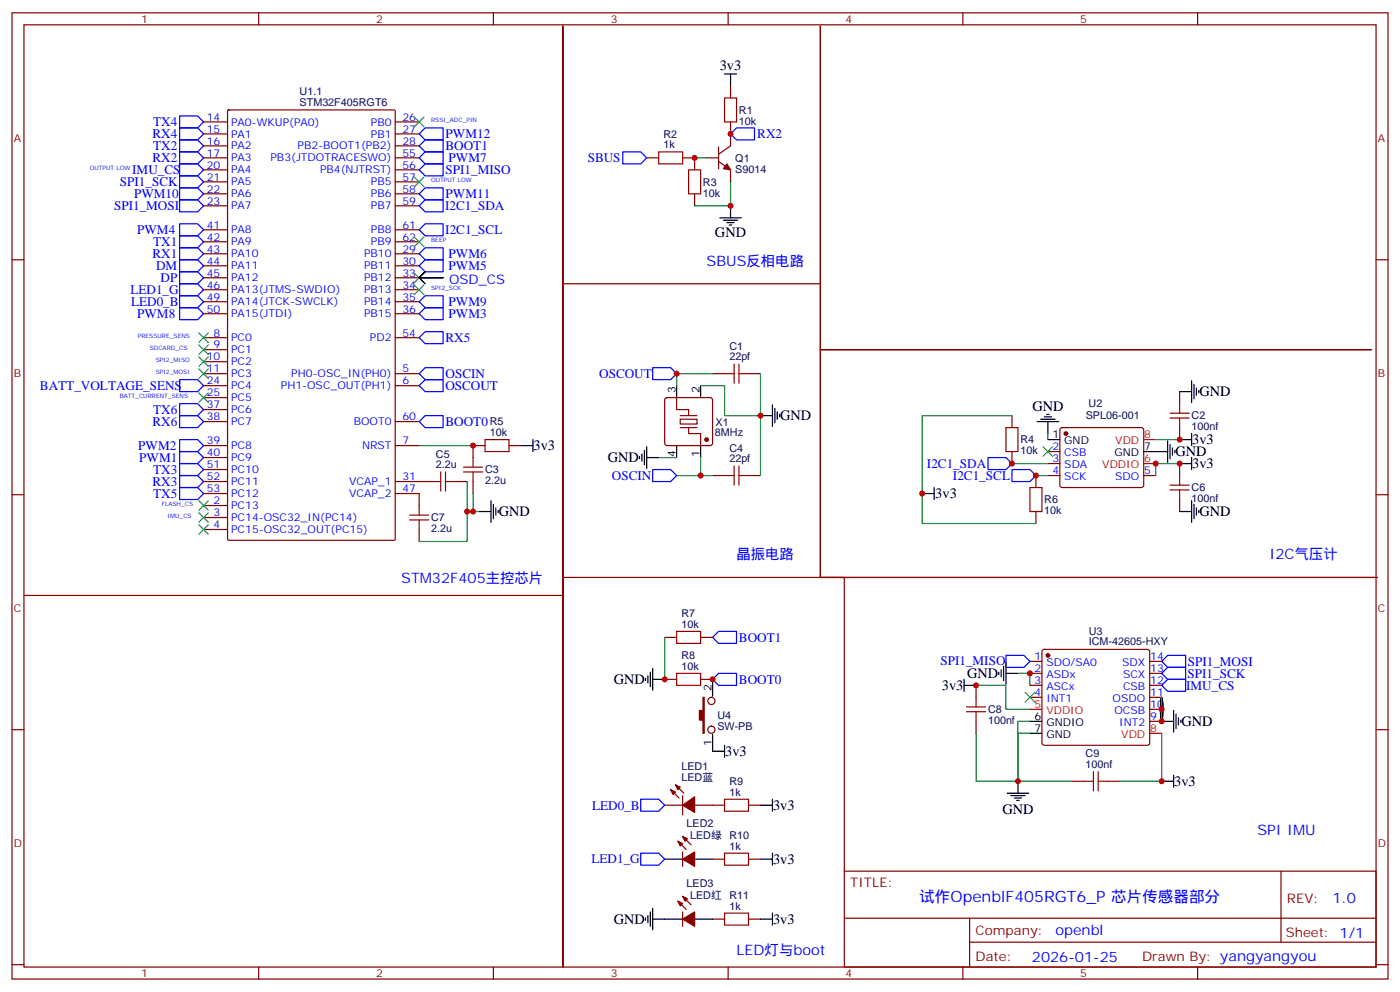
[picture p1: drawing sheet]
<svg xmlns="http://www.w3.org/2000/svg" width="412mm" height="292mm" viewBox="0 0 412 292" stroke-linecap="round" stroke-linejoin="round" font-family="sans-serif">
<g fill="none" stroke="#870000" stroke-width=".35">
<path d="M3.5 3.8h405.4v284.3h-405.4zM7.1 7.3h398.2v277.3h-398.2zM76.2 3.8v3.5M145.3 3.8v3.5M214.5 3.8v3.5M283.6 3.8v3.5M352.8 3.8v3.5M60 35.9h7M60 39.4h7M67.1 32.5l.3-.2h48.7l.3 .2v126.1l-.2 .3-48.8 .1-.3-.2zM116.4 35.9h7.1M116.4 39.4h7.1"/>
<path d="M215.2 35.9v7l-3.5 2.5M215.2 25.3v3.5M60 42.9h7M60 46.5h7M60 50h7M60 53.5h7M60 57h7M116.4 42.9h7.1M116.4 46.5h7.1M116.4 50h7.1M116.4 53.5h7.1M116.4 57h7.1"/>
<path d="M190.5 46.5h3.5M201.1 46.5h3.5v3.5M204.6 57v3.6M208.1 46.5h3.6M211.7 47.5l3.5 2.5v3.5M211.7 43.3v6.3M3.5 76.4h3.6M60 60.6h7M60 74.7h7M60 78.2h7M60 67.6h7M60 71.2h7"/>
<path d="M116.4 60.6h7.1M116.4 74.7h7.1M116.4 78.2h7.1M116.4 67.6h7.1M116.4 71.2h7.1M405.3 76.4h3.6M60 81.7h7M60 85.3h7M60 88.8h7M60 92.3h7M60 99.4h7M116.4 81.7h7.1"/>
<path d="M116.4 85.3h7.1M116.4 88.8h7.1M116.4 92.3h7.1M116.4 99.4h7.1M165.8 83.5h75.9M60 102.9h7M60 106.4h7M60 110h7M60 113.5h7M60 117h7M116.4 110h7.1M116.4 113.5h7.1"/>
<path d="M196 117.2l.5-.2h12.7l.5 .2 .2 .5v12.7l-.2 .5-.5 .2h-12.7l-.5-.2-.2-.5v-12.7zM199.3 117v3.5h3.5v1.8M209.9 110h3.5M220.5 110h3.5M347.5 115.3v3.5M60 120.5h7M60 124.1h7M60 131.1h7M60 134.7h7M60 138.2h7M116.4 124.1h7.1M116.4 131.1h7.1"/>
<path d="M142.9 131.1h-3.6v3.6M149.9 131.1h3.6M200.4 123.4h4.9v1.4h-4.9zM202.8 125.8v1.8h3.6v3.5M209.9 139.9h3.5M220.5 139.9h3.5M298.1 122.3v3.5M298.1 132.9v3.5M305.2 139.9v3.6M308.7 139.9h3.5M308.7 132.9h3.5M308.7 136.4h3.5"/>
<path d="M312.4 126l.5-.2h23.3l.5 .2 .2 .5-.1 16.5-.6 .5-23.6-.1-.4-.6v-16.3zM336.9 139.9h3.5M347.5 125.8v3.6M347.5 136.4v3.5M3.5 145.6h3.6M60 148.8h7M60 152.3h7M60 155.8h7M60 141.7h7M60 145.2h7M116.4 141.7h10.6M116.4 145.2h7.1v3.6"/>
<path d="M123.5 155.8v3.5M134.1 141.7h3.5M139.3 141.7v3.5M305.2 150.5v3.6M347.5 147v3.5M405.3 145.6h3.6M7.1 175.2h158.7v-167.5v276.9v-114.7h239.9h-164v-67h162.2h-162.2v-95.2v162.2h7v86.5M195.8 187.6h3.5M195.8 199.9h3.5M206.4 187.6h3.5M206.4 199.9h3.5M303.4 194.6h3.5"/>
<path d="M303.4 198.2h3.5M307.2 191.3l.4-.2h30.4l.5 .2 .2 .5v26.8l-.3 .5-.4 .2h-30.4l-.5-.2-.2-.5v-26.8zM338.7 194.6h3.5M338.7 198.2h3.5M3.5 214.7h3.6M287.5 201.7v3.5M287.5 212.3v3.5M303.4 201.7h3.5M303.4 205.2h3.5M338.7 201.7h3.5M338.7 205.2h3.5M338.7 212.3h3.5"/>
<path d="M338.7 208.7h3.5M405.3 214.7h3.6M195.8 237h5.3M197.6 232.4l2.4 2.4M199 231l2.4 2.4M201.1 234.1v5.7M204.6 237h8.8M220.5 237h3.5M315.7 229.9h3.6M326.3 229.9h3.5M199.7 247.5l2.4 2.5M201.1 250.7v4.3"/>
<path d="M201.1 246.1l2.5 2.5M209.9 252.8h3.5M220.5 252.8h3.5M248.7 256.4h156.6v28.2h-156.6zM377.3 256.4v20.9M199.7 265.2l2.4 2.5M201.1 268.4v4.2M201.1 263.8l2.5 2.4M209.9 270.5h3.5M220.5 270.5h3.5M248.7 270.2h156.5M285.6 277.3h119.6"/>
<path d="M285.6 270.2v14.1M3.5 283.9h3.6M76.2 284.6v3.5M145.3 284.6v3.5M214.5 284.6v3.5M283.6 284.6v3.5M352.8 284.6v3.5M405.3 283.9h3.6"/>
<circle cx="209.6" cy="206.3" r="1.06"/>
<circle cx="209.6" cy="214.7" r="1.06"/>
</g>
<g fill="none" stroke="#00f" stroke-width=".35">
<path d="M52.9 34.1h5.3l1.8 1.8-1.8 1.7h-5.3zM52.9 37.6h5.3l1.8 1.8-1.8 1.8h-5.3zM123.5 39.4l1.7-1.8h5.3v3.6h-5.3zM215.2 39.4l1.8-1.8h5.2v3.6h-5.2zM52.9 55.3h5.3l1.8 1.7-1.8 1.8h-5.3zM52.9 51.8h5.3l1.8 1.7-1.8 1.8h-5.3zM52.9 58.8h5.3l1.8 1.8-1.8 1.7h-5.3zM52.9 41.2h5.3l1.8 1.7-1.8 1.8h-5.3zM52.9 44.7h5.3l1.8 1.8-1.8 1.7h-5.3zM52.9 48.2h5.3l1.8 1.8-1.8 1.8h-5.3zM123.5 46.5l1.7-1.8h5.3v3.5h-5.3zM123.5 57l1.7-1.7h5.3v3.5h-5.3z"/>
<path d="M123.5 50l1.7-1.8h5.3v3.6h-5.3zM123.5 42.9l1.7-1.7h5.3v3.5h-5.3zM183.4 44.7h5.3l1.8 1.8-1.8 1.7h-5.3zM52.9 69.4h5.3l1.8 1.8-1.8 1.7h-5.3zM52.9 72.9h5.3l1.8 1.8-1.8 1.7h-5.3zM52.9 76.4h5.3l1.8 1.8-1.8 1.8h-5.3zM52.9 80h5.3l1.8 1.7-1.8 1.8h-5.3zM52.9 65.9h5.3l1.8 1.7-1.8 1.8h-5.3zM123.5 78.2l1.7-1.8h5.3v3.6h-5.3zM123.5 74.7l1.7-1.8h5.3v3.5h-5.3zM123.5 67.6l1.7-1.7h5.3v3.5h-5.3zM123.5 60.6l1.7-1.8h5.3v3.5h-5.3z"/>
<path d="M52.9 87h5.3l1.8 1.8-1.8 1.8h-5.3zM52.9 83.5h5.3l1.8 1.8-1.8 1.7h-5.3zM52.9 90.6h5.3l1.8 1.7-1.8 1.8h-5.3zM123.5 92.3l1.7-1.7h5.3v3.5h-5.3zM123.5 88.8l1.7-1.8h5.3v3.6h-5.3zM123.5 99.4l1.7-1.8h5.3v3.5h-5.3zM52.9 118.8h5.3l1.8 1.7-1.8 1.8h-5.3zM52.9 111.7h5.3l1.8 1.8-1.8 1.8h-5.3zM123.5 110l1.7-1.8h5.3v3.5h-5.3zM123.5 113.5l1.7-1.8h5.3v3.6h-5.3zM192.3 108.2h5.3l1.7 1.8-1.7 1.7h-5.3zM52.9 132.9h5.3l1.8 1.8-1.8 1.7h-5.3z"/>
<path d="M52.9 129.4h5.3l1.8 1.7-1.8 1.8h-5.3zM52.9 136.4h5.3l1.8 1.8-1.8 1.7h-5.3zM52.9 139.9h5.3l1.8 1.8-1.8 1.8h-5.3zM52.9 122.3h5.3l1.8 1.8-1.8 1.7h-5.3zM123.5 124.1l1.7-1.8h5.3v3.5h-5.3zM192.3 138.2h5.3l1.7 1.7-1.7 1.8h-5.3zM291 134.7h5.3l1.8 1.7-1.8 1.8h-5.3zM298.1 138.2h5.3l1.8 1.7-1.8 1.8h-5.3zM52.9 143.5h5.3l1.8 1.7-1.8 1.8h-5.3zM209.9 199.9l1.8-1.7h5.3v3.5h-5.3zM209.9 187.6l1.8-1.8h5.3v3.5h-5.3zM296.3 192.9h5.3l1.8 1.7-1.8 1.8h-5.3z"/>
<path d="M342.2 198.2l1.8-1.8h5.2v3.5h-5.2zM342.2 194.6l1.8-1.7h5.2v3.5h-5.2zM342.2 201.7l1.8-1.8h5.2v3.5h-5.2zM188.7 235.2h5.3l1.8 1.8-1.8 1.7h-5.3zM188.7 251.1h5.3l1.8 1.7-1.8 1.8h-5.3z"/>
</g>
<g fill="none" stroke="#3c3" stroke-width=".35">
<path d="M122.1 34.5l2.8 2.8M124.9 34.5l-2.8 2.8M122.1 52.1l2.8 2.8M124.9 52.1l-2.8 2.8M122.1 69.7l2.8 2.9M124.9 69.7l-2.8 2.9M58.6 98l2.8 2.8M61.4 98l-2.8 2.8M122.1 80.3l2.8 2.8M122.1 83.9l2.8 2.8M124.9 83.9l-2.8 2.8M124.9 80.3l-2.8 2.8"/>
<path d="M58.6 115.6l2.8 2.8M58.6 101.5l2.8 2.8M58.6 105l2.8 2.8M58.6 108.5l2.8 2.9M61.4 115.6l-2.8 2.8M61.4 101.5l-2.8 2.8M61.4 105l-2.8 2.8M61.4 108.5l-2.8 2.9M307.3 131.5l2.8 2.8M310.1 131.5l-2.8 2.8M58.6 154.4l2.8 2.8M58.6 147.4l2.8 2.8"/>
<path d="M58.6 150.9l2.8 2.8M61.4 154.4l-2.8 2.8M61.4 147.4l-2.8 2.8M61.4 150.9l-2.8 2.8M302 203.8l2.8 2.8M304.8 203.8l-2.8 2.8"/>
</g>
<g fill="#870000" stroke="#870000" stroke-width=".35">
<path d="M201.1 237l3.5-2.5v4.6z"/>
<path d="M199 231l1.4 .7-.7 .7z"/>
<path d="M197.6 232.4l1.4 .7-.7 .7z"/>
<path d="M201.1 252.8l3.5-2.1v4.3z"/>
<path d="M199.7 247.5l1.4 .7-.7 .8z"/>
<path d="M201.1 246.1l1.4 .7-.7 .7z"/>
<path d="M207.1 205.2h.3v10.6h-.3v-3.9h-1.1v-2.8h1.1z"/>
<path d="M214.1 48.2l1.1 1.8-2.1-.4z"/>
<path d="M201.1 270.5l3.5-2.1v4.2z"/>
<path d="M199.7 265.2l1.4 .7-.7 .7z"/>
<path d="M201.1 263.8l1.4 .7-.7 .7z"/>
<circle cx="208.1" cy="129.4" r=".53"/>
<circle cx="314" cy="127.6" r=".53"/>
<circle cx="308.7" cy="192.9" r=".53"/>
</g>
<g fill="none" stroke="#000" stroke-width=".35">
<path d="M213.4 21.8h3.6M215.2 21.8v3.5M212 64.1h6.4M213.1 64.8h4.2M214.1 65.5h2.2M214.8 66.2h.7M215.2 60.6v3.5M123.5 81.7h7h-7l1.7-1.7-1.7 1.7 1.7 1.8M199.3 113.5v3.5M206.4 113.5v3.5M227.5 119.1v6.4M347.5 115.3h3.5"/>
<path d="M351 112.1v6.3M351.7 113.1v4.3M352.4 114.2v2.1M353.1 114.9v.7M153.5 131.1h3.5M157 129.4v3.5M188.4 134.3v.7M189.1 133.6v2.1M189.8 132.5v4.3M190.5 134.7h3.5M190.5 131.5v6.3M199.3 131.1v3.6"/>
<path d="M206.4 131.1v3.6M224 122.3h3.5M228.2 120.2v4.2M229 121.2v2.2M229.7 122v.7M305.5 124.1h6.4M306.6 123.4h4.2M307.6 122.7h2.1M308.3 122h.7M308.7 129.4h3.5M308.7 124.1v3.5M336.9 132.9h7.1"/>
<path d="M344 129.7v6.4M344.7 130.8v4.2M345.4 131.8v2.1M346.1 132.5v.7M347.5 129.4h3.5M347.5 136.4h3.5M351 127.6v3.5M351 134.7v3.5M141.1 150.5h3.5M144.6 147.4v6.3M145.3 148.4v4.2M146 149.5v2.1"/>
<path d="M146.8 150.2v.7M271.6 145.2h3.6M275.2 143.5v3.5M347.5 150.5h3.5M351 147.4v6.3M351.7 148.4v4.2M352.4 149.5v2.1M353.1 150.2v.7M190.1 199.6v.7M190.9 198.9v2.1M191.6 197.8v4.2M192.3 199.9h3.5"/>
<path d="M192.3 196.7v6.4M209.9 199.9v5M284 199.9v3.5M294.2 197.8v.7M294.9 197.1v2.1M295.6 196v4.3M296.3 198.2h3.6M296.3 195v6.3M209.9 216.1v5h3.5M213.4 219.3v3.5M284 201.7h3.5M303.4 212.3h3.5"/>
<path d="M303.4 215.8h3.5M342.2 205.2a17.8 17.8 0 0 1 0 7.1 17.8 17.8 0 0 1 0-7.1zM342.2 212.3h3.5M345.7 209.1v6.3M346.4 210.1v4.3M347.1 211.2v2.1M347.8 211.9v.7M224 237h3.5M227.5 235.2v3.5M296.7 233.4h6.3M297.7 234.1h4.3M298.8 234.8h2.1"/>
<path d="M299.5 235.5h.7M299.9 229.9v3.5M342.2 229.9h3.5M345.7 228.1v3.6M195.8 252.8h5.3M204.6 252.8h5.3M224 252.8h3.5M227.5 251.1v3.5M190.1 270.1v.7M190.9 269.4v2.1M191.6 268.4v4.2M192.3 267.3v6.3"/>
<path d="M192.3 270.5h8.8M204.6 270.5h5.3M224 270.5h3.5M227.5 268.7v3.5"/>
</g>
<g fill="none" stroke="#a10000" stroke-width=".35">
<path d="M213.4 28.8h3.6v7.1h-3.6zM194 44.7h7.1v3.5h-7.1zM202.8 50h3.6v7h-3.6zM213.4 110h2.9M216.3 107.1v5.7M217.7 110h2.8M217.7 107.1v5.7M347.5 118.8v2.8M129.8 138.9v5.6M131.2 138.9v5.6M136.5 138.9h5.7M136.5 137.5h5.7"/>
<path d="M139.3 134.7v2.8M139.3 138.9v2.8M142.9 129.4h7v3.5h-7zM213.4 139.9h2.9M216.3 137.1v5.7M217.7 137.1v5.7M217.7 139.9h2.8M296.3 125.8h3.6v7.1h-3.6zM344.7 121.6h5.6M344.7 123h5.6M347.5 123v2.8M347.5 139.9v2.9"/>
<path d="M120.6 153h5.7M120.6 151.6h5.7M123.5 148.8v2.8M123.5 153v2.8M127 141.7h2.8M131.2 141.7h2.9M303.4 143.5h3.5v7h-3.5zM344.7 142.8h5.6M344.7 144.2h5.6M347.5 144.2v2.8M199.3 185.8h7.1v3.5h-7.1zM199.3 198.2h7.1v3.5h-7.1z"/>
<path d="M284.7 209.4h5.6M284.7 208h5.6M287.5 205.2v2.8M287.5 209.4v2.9M213.4 235.2h7.1v3.5h-7.1zM319.3 229.9h2.8M322.1 227.1v5.6M323.5 229.9h2.8M323.5 227.1v5.6M213.4 251.1h7.1v3.5h-7.1zM213.4 268.7h7.1v3.5h-7.1z"/>
</g>
<g fill="none" stroke="#008700" stroke-width=".35">
<path d="M204.6 46.5h3.5M215.2 53.5v7.1h-10.6M206.4 113.5h7v8.8h10.6M209.9 110h-10.6v3.5M224 110v29.9M123.5 131.1h15.8M194 134.7h5.3M199.3 139.9h7.1M206.4 134.7v5.2h3.5M298.1 122.3h-26.5v31.8h33.6M298.1 136.4h10.6M305.2 139.9h3.5"/>
<path d="M308.7 127.6v1.8M340.4 129.4h7.1M347.5 136.4h-7.1v3.5M137.6 141.7v17.6h-14.1M137.6 150.5h3.5M139.3 145.2v5.3M195.8 187.6v12.3M299.9 198.2h3.5v3.5M287.5 201.7h8.8v7h7.1M303.4 212.3h-3.5v17.6h-12.4v-14.1M303.4 215.8h-3.5v14.1h15.8M342.2 215.8v14.1h-12.4"/>
<path d="M342.2 205.2v7.1"/>
</g>
<path d="M200.4 125.8h4.9M200.4 122.3h4.9" fill="none" stroke="#871200" stroke-width=".35"/>
<path d="M336.9 136.4h3.5M336.9 129.4h3.5M303.4 208.7h3.5M338.7 215.8h3.5" fill="none" stroke="#f00" stroke-width=".35"/>
<g fill="#c00">
<circle cx="209.9" cy="199.9" r=".88"/>
<circle cx="206.4" cy="139.9" r=".88"/>
<circle cx="199.3" cy="110" r=".88"/>
<circle cx="224" cy="122.3" r=".88"/>
<circle cx="287.5" cy="201.7" r=".88"/>
<circle cx="299.9" cy="229.9" r=".88"/>
<circle cx="347.5" cy="129.4" r=".88"/>
<circle cx="347.5" cy="136.4" r=".88"/>
<circle cx="298.1" cy="136.4" r=".88"/>
<circle cx="305.2" cy="139.9" r=".88"/>
<circle cx="271.6" cy="145.2" r=".88"/>
<circle cx="139.3" cy="131.1" r=".88"/>
<circle cx="137.6" cy="150.5" r=".88"/>
<circle cx="139.3" cy="150.5" r=".88"/>
<circle cx="204.6" cy="46.5" r=".88"/>
<circle cx="215.2" cy="60.6" r=".88"/>
<circle cx="215.2" cy="39.4" r=".88"/>
<circle cx="195.8" cy="199.9" r=".88"/>
<circle cx="342.2" cy="229.9" r=".88"/>
<circle cx="342.2" cy="212.3" r=".88"/>
<circle cx="342.2" cy="208.7" r=".88"/>
<circle cx="303.4" cy="198.2" r=".88"/>
<circle cx="340.4" cy="136.4" r=".88"/>
</g>
<text font-size="4.6" fill="#00f" x="270.8" y="265.4">试作OpenblF405RGT6_P 芯片传感器部分</text>
<g font-size="4.2">
<text x="212" y="20.7">3v3</text>
<text x="210.6" y="69.7">GND</text>
<text x="353.3" y="116.6">GND</text>
<text x="229.8" y="123.7">GND</text>
<text x="304.1" y="120.8">GND</text>
<text x="351.2" y="130.8">3v3</text>
<text x="157.2" y="132.5">3v3</text>
<text x="179" y="136">GND</text>
<text x="346.3" y="134.3">GND</text>
<text x="351.2" y="137.8">3v3</text>
<text x="275.5" y="146.7">3v3</text>
<text x="146.9" y="152">GND</text>
<text x="353.3" y="151.9">GND</text>
<text x="180.8" y="201.3">GND</text>
<text x="277.5" y="203.1">3v3</text>
<text x="284.9" y="199.6">GND</text>
<text x="348" y="213.7">GND</text>
<text x="213.6" y="222.5">3v3</text>
<text x="345.9" y="231.3">3v3</text>
<text x="227.7" y="238.4">3v3</text>
<text x="295.3" y="239.5">GND</text>
<text x="227.7" y="254.2">3v3</text>
<text x="180.8" y="271.9">GND</text>
<text x="227.7" y="271.9">3v3</text>
</g>
<g font-size="4.2" fill="#00f">
<text x="208.1" y="78.2">SBUS反相电路</text>
<text x="217" y="164.6">晶振电路</text>
<text x="373.9" y="164.6">I2C气压计</text>
<text x="118.2" y="171.7">STM32F405主控芯片</text>
<text x="370.4" y="245.8">SPI IMU</text>
<text x="392.5" y="265.6">1.0</text>
<text x="310.9" y="275.2">openbl</text>
<text x="217" y="281.1">LED灯与boot</text>
<text x="304" y="283">2026-01-25</text>
</g>
<g font-size="3.9" fill="#00f">
<text x="44.9" y="40.7">RX4</text>
<text x="45.1" y="37.1">TX4</text>
<text x="131.3" y="40.7">PWM12</text>
<text x="223.1" y="40.7">RX2</text>
<text x="44.9" y="47.7">RX2</text>
<text x="45.1" y="44.2">TX2</text>
<text x="131.2" y="44.3">BOOT1</text>
<text x="132.1" y="47.8">PWM7</text>
<text x="173.1" y="47.7">SBUS</text>
<text x="39" y="51.3">IMU_CS</text>
<text x="131.2" y="51.3">SPI1_MISO</text>
<text x="35.3" y="54.8">SPI1_SCK</text>
<text x="39.5" y="58.3">PWM10</text>
<text x="131.3" y="58.3">PWM11</text>
<text x="33.6" y="61.8">SPI1_MOSI</text>
<text x="131.1" y="61.9">I2C1_SDA</text>
<text x="40.4" y="68.9">PWM4</text>
<text x="131.2" y="68.9">I2C1_SCL</text>
<text x="44.9" y="75.9">RX1</text>
<text x="45.1" y="72.4">TX1</text>
<text x="132.1" y="76">PWM6</text>
<text x="46" y="79.5">DM</text>
<text x="47.3" y="83">DP</text>
<text x="132.1" y="79.5">PWM5</text>
<text x="132.3" y="83.5">OSD_CS</text>
<text x="38.4" y="86.5">LED1_G</text>
<text x="38.6" y="90.1">LED0_B</text>
<text x="40.4" y="93.6">PWM8</text>
<text x="132.1" y="93.6">PWM3</text>
<text x="132.1" y="90.1">PWM9</text>
<text x="131.2" y="100.7">RX5</text>
<text x="131.2" y="111.2">OSCIN</text>
<text x="176.5" y="111.2">OSCOUT</text>
<text x="11.8" y="114.8">BATT_VOLTAGE_SENS</text>
<text x="131.2" y="114.7">OSCOUT</text>
<text x="44.9" y="125.3">RX6</text>
<text x="45.1" y="121.8">TX6</text>
<text x="131.2" y="125.4">BOOT0</text>
<text x="40.7" y="132.4">PWM2</text>
<text x="41" y="135.9">PWM1</text>
<text x="273.1" y="137.7">I2C1_SDA</text>
<text x="44.9" y="143">RX3</text>
<text x="45.1" y="139.5">TX3</text>
<text x="180.3" y="141.2">OSCIN</text>
<text x="280.7" y="141.3">I2C1_SCL</text>
<text x="45.1" y="146.5">TX5</text>
<text x="217.7" y="188.9">BOOT1</text>
<text x="277" y="195.8">SPI1_MISO</text>
<text x="349.9" y="195.9">SPI1_MOSI</text>
<text x="217.7" y="201.2">BOOT0</text>
<text x="349.4" y="202.9">IMU_CS</text>
<text x="349.8" y="199.4">SPI1_SCK</text>
<text x="174.4" y="238.2">LED0_B</text>
<text x="174.2" y="254.1">LED1_G</text>
</g>
<g font-size="3.9" fill="#800">
<text x="250.5" y="260.9">TITLE:</text>
<text x="379.1" y="265.6">REV:</text>
<text x="287.4" y="275.1">Company:</text>
<text x="378.7" y="275.8">Sheet: 1/1</text>
<text x="287.4" y="282.8">Date:</text>
<text x="336.4" y="282.9">Drawn By: yangyangyou</text>
</g>
<g font-size="3.2" fill="#800">
<text x="41.6" y="6.8">1</text>
<text x="110.8" y="6.8">2</text>
<text x="179.9" y="6.8">3</text>
<text x="249.1" y="6.8">4</text>
<text x="318.2" y="6.8">5</text>
<text x="4.1" y="41.9">A</text>
<text x="405.9" y="41.9">A</text>
<text x="4.1" y="111">B</text>
<text x="405.9" y="111">B</text>
<text x="4.1" y="180.2">C</text>
<text x="405.9" y="180.2">C</text>
<text x="4.1" y="249.3">D</text>
<text x="405.9" y="249.3">D</text>
<text x="41.6" y="287.6">1</text>
<text x="110.8" y="287.6">2</text>
<text x="179.9" y="287.6">3</text>
<text x="249.1" y="287.6">4</text>
<text x="318.2" y="287.6">5</text>
</g>
<g font-size="3.2" fill="#000080">
<text x="88.2" y="28">U1.1</text>
<text x="88.2" y="31.1">STM32F405RGT6</text>
<text x="217.7" y="33.5">R1</text>
<text x="195.5" y="40.5">R2</text>
<text x="217.7" y="36.7">10k</text>
<text x="195.5" y="43.6">1k</text>
<text x="216.6" y="47.6">Q1</text>
<text x="216.6" y="50.8">S9014</text>
<text x="207.1" y="57.8">10k</text>
<text x="207.1" y="54.7">R3</text>
<text x="214.8" y="106.1">22pf</text>
<text x="214.8" y="102.9">C1</text>
<text x="320.7" y="119.9">U2</text>
<text x="144.3" y="125.2">R5</text>
<text x="210.8" y="125.2">X1</text>
<text x="319.8" y="123.4">SPL06-001</text>
<text x="351" y="123.4">C2</text>
<text x="144.3" y="128.3">10k</text>
<text x="210.6" y="128.4">8MHz</text>
<text x="300.6" y="130.5">R4</text>
<text x="351" y="126.6">100nf</text>
<text x="128.4" y="137.8">2.2u</text>
<text x="128.4" y="134.7">C5</text>
<text x="214.8" y="136.1">22pf</text>
<text x="214.8" y="132.9">C4</text>
<text x="300.6" y="133.7">10k</text>
<text x="142.9" y="142.5">2.2u</text>
<text x="142.9" y="139.3">C3</text>
<text x="307.6" y="148.1">R6</text>
<text x="351" y="147.8">100nf</text>
<text x="351" y="144.6">C6</text>
<text x="127" y="153.4">C7</text>
<text x="307.6" y="151.3">10k</text>
<text x="127" y="156.6">2.2u</text>
<text x="200.7" y="184.7">10k</text>
<text x="200.7" y="181.6">R7</text>
<text x="320.7" y="189.9">ICM-42605-HXY</text>
<text x="320.7" y="186.7">U3</text>
<text x="200.7" y="197.1">10k</text>
<text x="200.7" y="193.9">R8</text>
<text x="291" y="209.9">C8</text>
<text x="211.3" y="211.6">U4</text>
<text x="211.3" y="214.8">SW-PB</text>
<text x="291" y="213">100nf</text>
<text x="200.7" y="226.7">LED1</text>
<text x="319.8" y="226">100nf</text>
<text x="319.8" y="222.9">C9</text>
<text x="200.7" y="229.9">LED蓝</text>
<text x="214.9" y="231">R9</text>
<text x="214.9" y="234.1">1k</text>
<text x="202.3" y="243.4">LED2</text>
<text x="203.3" y="246.9">LED绿 R10</text>
<text x="214.9" y="250">1k</text>
<text x="202.3" y="261">LED3</text>
<text x="203.3" y="264.6">LED红 R11</text>
<text x="214.9" y="267.7">1k</text>
</g>
<g font-size="3.2" fill="#00f">
<text x="60.9" y="35.5">14</text>
<text x="118.5" y="35.5">26</text>
<text x="60.9" y="39.1">15</text>
<text x="68.1" y="36.9">PA0-WKUP(PA0)</text>
<text x="68.1" y="40.5">PA1</text>
<text x="109.3" y="36.9">PB0</text>
<text x="109.3" y="40.5">PB1</text>
<text x="118.5" y="39.1">27</text>
<text x="60.9" y="42.6">16</text>
<text x="60.9" y="46.1">17</text>
<text x="68.1" y="44">PA2</text>
<text x="68.1" y="47.5">PA3</text>
<text x="79.7" y="47.5">PB3(JTDOTRACESWO)</text>
<text x="87.7" y="44">PB2-BOOT1(PB2)</text>
<text x="118.5" y="42.6">28</text>
<text x="118.5" y="46.1">55</text>
<text x="60.9" y="49.6">20</text>
<text x="60.9" y="53.2">21</text>
<text x="68.1" y="51">PA4</text>
<text x="94.3" y="51">PB4(NJTRST)</text>
<text x="118.5" y="49.6">56</text>
<text x="118.5" y="53.2">57</text>
<text x="60.9" y="56.7">22</text>
<text x="68.1" y="54.6">PA5</text>
<text x="68.1" y="58.1">PA6</text>
<text x="109.3" y="54.6">PB5</text>
<text x="109.3" y="58.1">PB6</text>
<text x="118.5" y="56.7">58</text>
<text x="60.9" y="60.2">23</text>
<text x="68.1" y="61.6">PA7</text>
<text x="109.3" y="61.6">PB7</text>
<text x="118.5" y="60.2">59</text>
<text x="60.9" y="67.3">41</text>
<text x="60.9" y="70.8">42</text>
<text x="68.1" y="68.7">PA8</text>
<text x="109.3" y="68.7">PB8</text>
<text x="118.5" y="67.3">61</text>
<text x="118.5" y="70.8">62</text>
<text x="60.9" y="74.3">43</text>
<text x="60.9" y="77.9">44</text>
<text x="68.1" y="72.2">PA9</text>
<text x="68.1" y="75.7">PA10</text>
<text x="107.2" y="75.7">PB10</text>
<text x="109.3" y="72.2">PB9</text>
<text x="118.5" y="74.3">29</text>
<text x="118.5" y="77.9">30</text>
<text x="60.9" y="81.4">45</text>
<text x="68.1" y="79.3">PA11</text>
<text x="68.1" y="82.8">PA12</text>
<text x="107.2" y="79.3">PB11</text>
<text x="107.2" y="82.8">PB12</text>
<text x="118.5" y="81.4">33</text>
<text x="60.9" y="84.9">46</text>
<text x="60.9" y="88.4">49</text>
<text x="68.1" y="86.3">PA13(JTMS-SWDIO)</text>
<text x="68.1" y="89.9">PA14(JTCK-SWCLK)</text>
<text x="107.2" y="86.3">PB13</text>
<text x="107.2" y="89.9">PB14</text>
<text x="118.5" y="84.9">34</text>
<text x="118.5" y="88.4">35</text>
<text x="60.9" y="92">50</text>
<text x="68.1" y="93.4">PA15(JTDI)</text>
<text x="107.2" y="93.4">PB15</text>
<text x="118.5" y="92">36</text>
<text x="62.9" y="99">8</text>
<text x="68.1" y="100.4">PC0</text>
<text x="109" y="100.4">PD2</text>
<text x="118.5" y="99">54</text>
<text x="60.9" y="106.1">10</text>
<text x="62.9" y="102.6">9</text>
<text x="68.1" y="104">PC1</text>
<text x="68.1" y="107.5">PC2</text>
<text x="60.9" y="109.6">11</text>
<text x="60.9" y="113.1">24</text>
<text x="68.1" y="111">PC3</text>
<text x="85.8" y="111">PH0-OSC_IN(PH0)</text>
<text x="118.5" y="109.6">5</text>
<text x="118.5" y="113.1">6</text>
<text x="60.9" y="116.7">25</text>
<text x="68.1" y="114.5">PC4</text>
<text x="68.1" y="118.1">PC5</text>
<text x="82.7" y="114.5">PH1-OSC_OUT(PH1)</text>
<text x="60.9" y="120.2">37</text>
<text x="60.9" y="123.7">38</text>
<text x="68.1" y="121.6">PC6</text>
<text x="68.1" y="125.1">PC7</text>
<text x="104.2" y="125.1">BOOT0</text>
<text x="118.5" y="123.7">60</text>
<text x="60.9" y="130.8">39</text>
<text x="118.5" y="130.8">7</text>
<text x="60.9" y="134.3">40</text>
<text x="60.9" y="137.8">51</text>
<text x="68.1" y="132.2">PC8</text>
<text x="68.1" y="135.7">PC9</text>
<text x="106.7" y="132.2">NRST</text>
<text x="310" y="132.5">2</text>
<text x="310" y="136.1">3</text>
<text x="313.5" y="134.3">CSB</text>
<text x="313.5" y="137.8">SDA</text>
<text x="60.9" y="141.4">52</text>
<text x="68.1" y="139.2">PC10</text>
<text x="68.1" y="142.8">PC11</text>
<text x="102.9" y="142.8">VCAP_1</text>
<text x="118.5" y="141.4">31</text>
<text x="310" y="139.6">4</text>
<text x="313.5" y="141.4">SCK</text>
<text x="328.5" y="141.4">SDO</text>
<text x="337.1" y="139.6">5</text>
<text x="60.9" y="144.9">53</text>
<text x="62.9" y="148.4">2</text>
<text x="68.1" y="149.8">PC13</text>
<text x="68.1" y="146.3">PC12</text>
<text x="102.9" y="146.3">VCAP_2</text>
<text x="118.5" y="144.9">47</text>
<text x="62.9" y="151.9">3</text>
<text x="62.9" y="155.5">4</text>
<text x="68.1" y="153.4">PC14-OSC32_IN(PC14)</text>
<text x="68.1" y="156.9">PC15-OSC32_OUT(PC15)</text>
<text x="304.7" y="194.3">1</text>
<text x="304.7" y="197.8">2</text>
<text x="308.2" y="196">SDO/SA0</text>
<text x="330.6" y="196">SDX</text>
<text x="338.8" y="197.8">13</text>
<text x="338.8" y="194.3">14</text>
<text x="304.7" y="201.3">3</text>
<text x="308.2" y="199.6">ASDx</text>
<text x="308.2" y="203.1">ASCx</text>
<text x="330.8" y="203.1">CSB</text>
<text x="330.8" y="199.6">SCX</text>
<text x="338.8" y="201.3">12</text>
<text x="304.7" y="204.9">4</text>
<text x="308.2" y="206.6">INT1</text>
<text x="327.8" y="206.6">OSDO</text>
<text x="338.8" y="208.4">10</text>
<text x="338.8" y="204.9">11</text>
<text x="328.3" y="210.1">OCSB</text>
<text x="329.7" y="213.7">INT2</text>
<text x="338.8" y="211.9">9</text>
</g>
<g font-size="3.2">
<text x="199" y="115.6" transform="rotate(-90 199 115.6)">3</text>
<text x="206" y="115.6" transform="rotate(-90 206 115.6)">2</text>
<text x="310" y="129">1</text>
<text x="313.5" y="130.8">GND</text>
<text x="199" y="134.6" transform="rotate(-90 199 134.6)">4</text>
<text x="206" y="134.6" transform="rotate(-90 206 134.6)">1</text>
<text x="328.3" y="134.3">GND</text>
<text x="337.1" y="132.5">7</text>
<text x="209.5" y="203.4" transform="rotate(-90 209.5 203.4)">2</text>
<text x="304.7" y="211.9">6</text>
<text x="304.7" y="215.4">7</text>
<text x="308.2" y="213.7">GNDIO</text>
<text x="209.5" y="219.6" transform="rotate(-90 209.5 219.6)">1</text>
<text x="308.2" y="217.2">GND</text>
</g>
<g font-size="3.2" fill="#f00">
<text x="328.5" y="130.8">VDD</text>
<text x="337.1" y="129">8</text>
<text x="324.7" y="137.8">VDDIO</text>
<text x="337.1" y="136.1">6</text>
<text x="304.7" y="208.4">5</text>
<text x="308.2" y="210.1">VDDIO</text>
<text x="338.8" y="215.4">8</text>
<text x="330.3" y="217.2">VDD</text>
</g>
<g font-size="1.8" fill="#00f">
<text x="127" y="35.9">RSSI_ADC_PIN</text>
<text x="26.5" y="50">OUTPUT LOW</text>
<text x="127" y="53.5">OUTPUT LOW</text>
<text x="127" y="71.2">BEEP</text>
<text x="127" y="85.3">SPI2_SCK</text>
<text x="40.6" y="99.4">PRESSURE_SENS</text>
<text x="44.1" y="102.9">SDCARD_CS</text>
<text x="45.9" y="106.4">SPI2_MISO</text>
<text x="45.9" y="110">SPI2_MOSI</text>
<text x="35.3" y="117">BATT_CURRENT_SENS</text>
<text x="47.6" y="148.8">FLASH_CS</text>
<text x="49.4" y="152.3">IMU_CS</text>
</g>
</svg>
